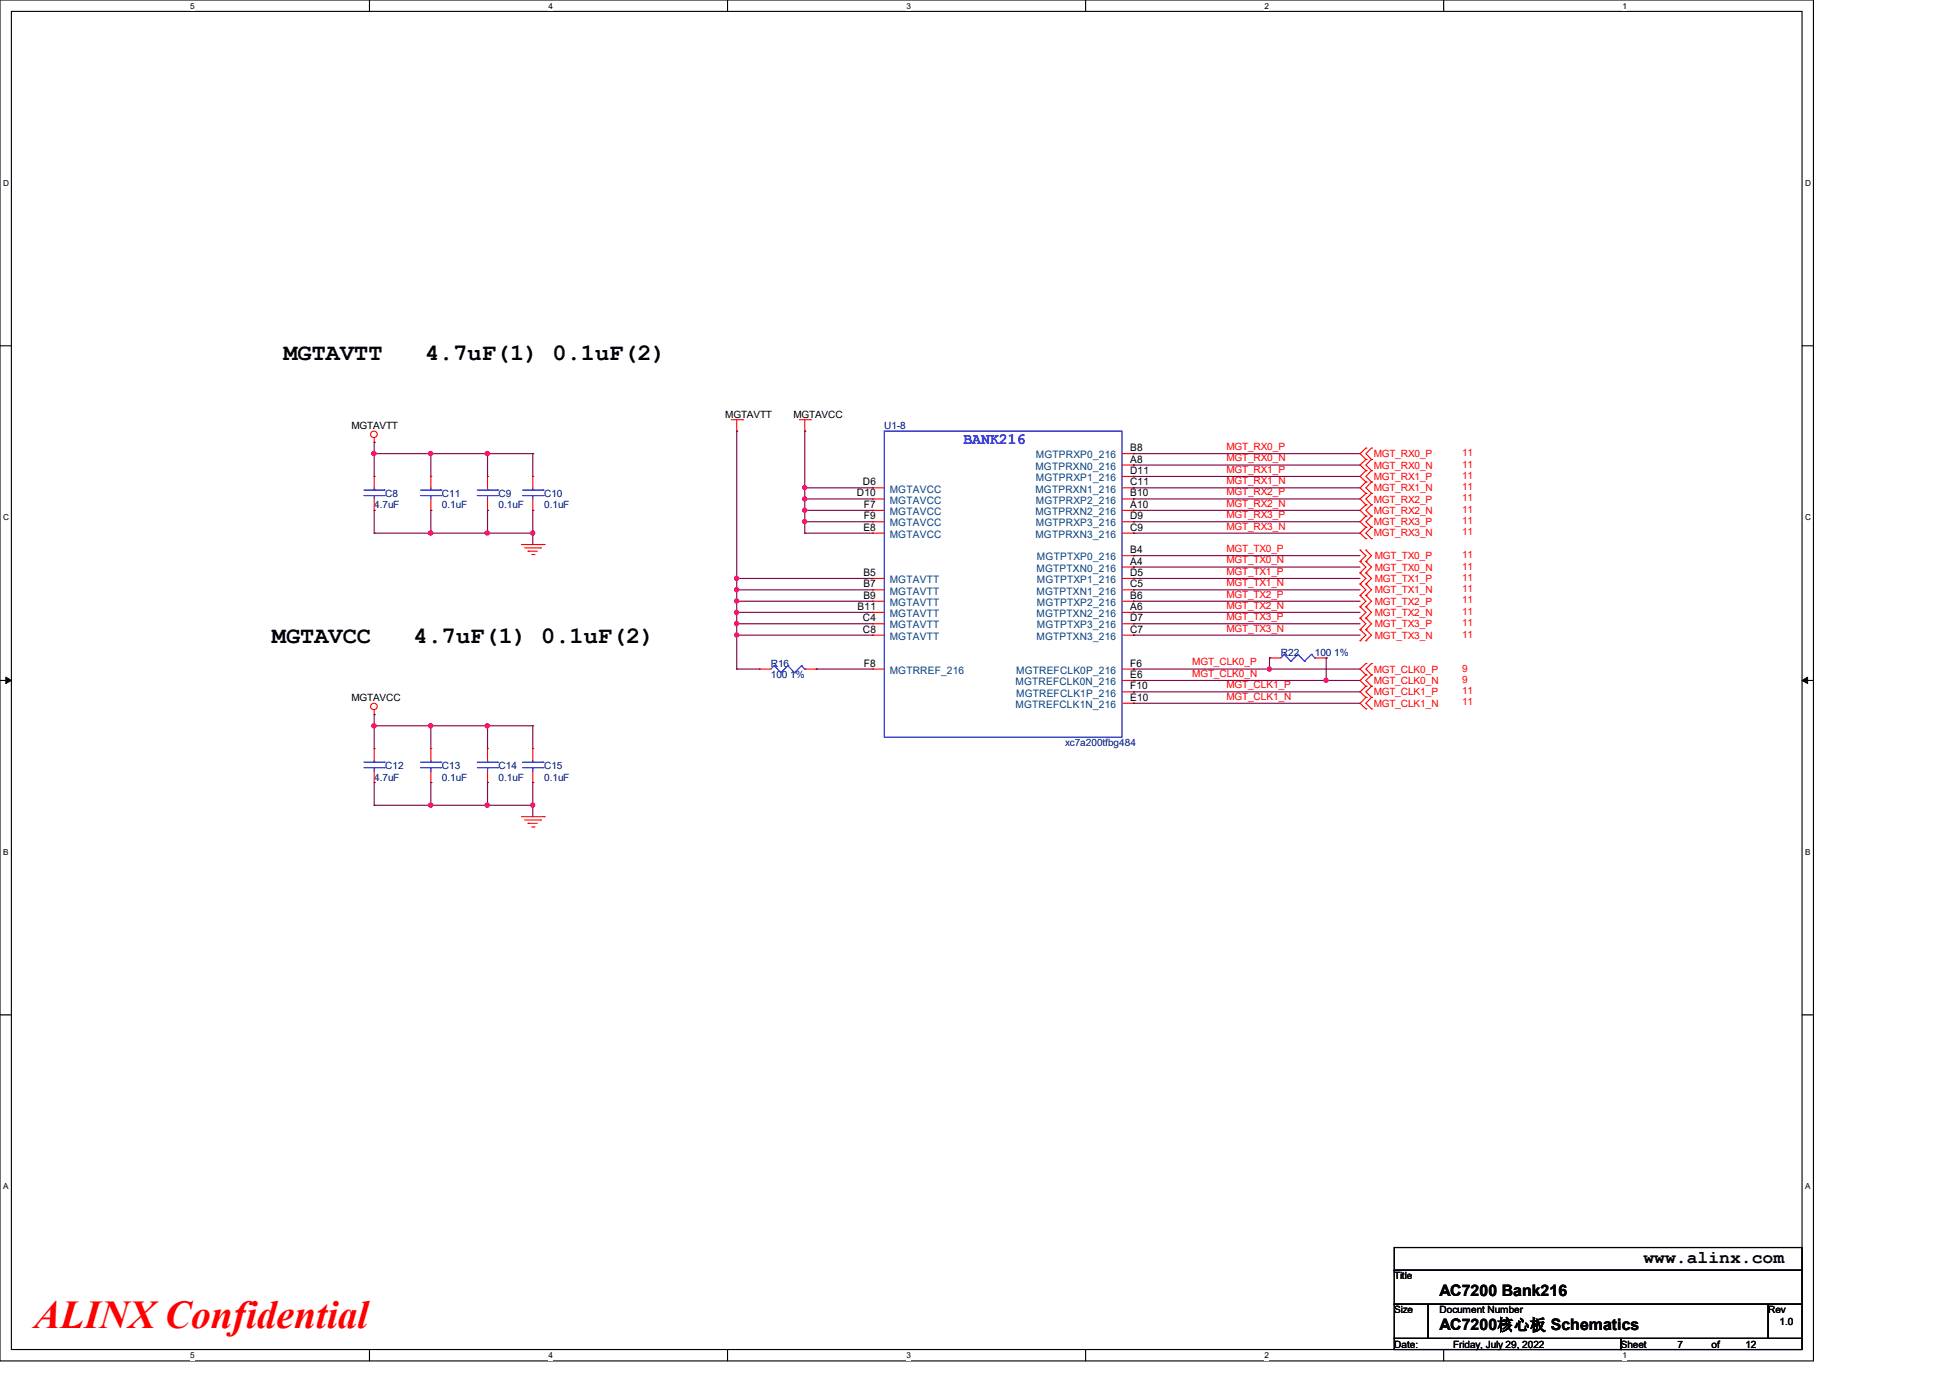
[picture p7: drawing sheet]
<svg xmlns="http://www.w3.org/2000/svg" width="297mm" height="210mm" viewBox="0 0 297 210" stroke-linecap="round" stroke-linejoin="round" font-family="sans-serif">
<path d="M0 0h276.4v207.3h-276.4zM1.7 1.7h272.9v203.8h-272.9z" fill="none" stroke="#000" stroke-width=".17"/>
<g fill="#fff">
<path d="M29 .2h.7v1.4h-.7z"/>
<path d="M29 205.7h.7v1.4h-.7z"/>
</g>
<path d="M56.3 0v1.7M56.3 205.5v1.8" fill="none" stroke="#000" stroke-width=".17"/>
<g fill="#fff">
<path d="M83.6 .2h.6v1.4h-.6z"/>
<path d="M83.6 205.7h.6v1.4h-.6z"/>
</g>
<path d="M110.9 0v1.7M110.9 205.5v1.8" fill="none" stroke="#000" stroke-width=".17"/>
<g fill="#fff">
<path d="M138.1 .2h.7v1.4h-.7z"/>
<path d="M138.1 205.7h.7v1.4h-.7z"/>
</g>
<path d="M165.4 0v1.7M165.4 205.5v1.8" fill="none" stroke="#000" stroke-width=".17"/>
<g fill="#fff">
<path d="M192.7 .2h.7v1.4h-.7z"/>
<path d="M192.7 205.7h.7v1.4h-.7z"/>
</g>
<path d="M220 0v1.7M220 205.5v1.8" fill="none" stroke="#000" stroke-width=".17"/>
<g fill="#fff">
<path d="M247.3 .2h.6v1.4h-.6z"/>
<path d="M247.3 205.7h.6v1.4h-.6z"/>
<path d="M.5 27.2h.9v1.4h-.9z"/>
<path d="M275.1 27.2h.9v1.4h-.9z"/>
<path d="M.5 78.1h.9v1.4h-.9z"/>
<path d="M275.1 78.1h.9v1.4h-.9z"/>
</g>
<path d="M0 52.7h1.7M274.6 52.7h1.8" fill="none" stroke="#000" stroke-width=".17"/>
<g fill="#fff">
<path d="M.5 129.1h.8v1.4h-.8z"/>
<path d="M275.1 129.1h.8v1.4h-.8z"/>
</g>
<path d="M0 103.6h1.7M274.6 103.6h1.8" fill="none" stroke="#000" stroke-width=".17"/>
<path d="M.9 103.1l.8 .5-.8 .5zM274.6 103.6l.9-.5v1z" fill="#000" stroke="#000" stroke-width=".15"/>
<g fill="#fff">
<path d="M.5 180h.8v1.4h-.8z"/>
<path d="M275.1 180h.8v1.4h-.8z"/>
</g>
<path d="M0 154.6h1.7M274.6 154.6h1.8M212.5 190h62.1v3.5h-62.1zM212.5 193.5h62.1v5.1h-62.1zM212.5 198.6h5.1v5.2h-5.1zM217.6 198.6h51.9v5.2h-51.9zM269.5 198.6h5.1v5.2h-5.1zM212.5 203.8h34.5v1.7h-34.5zM247 203.8h27.6v1.7h-27.6z" fill="none" stroke="#000" stroke-width=".17"/>
<g fill="none" stroke="#f00" stroke-width=".17">
<path d="M57 67.4h.1M57 72.6h.1M57 77.7h.1M57 66.7v.7M57 72.6v1.7M57 76v1.7M65.7 72.6h.1M65.7 77.7h.1M65.7 72.6v1.7M65.7 76v1.7M74.3 72.6h.1M74.3 77.7h.1"/>
<path d="M74.3 72.6v1.7M74.3 76v1.7M81.2 72.6h.1M81.2 77.7h.1M81.2 72.6v1.7M81.2 76v1.7M111.4 63.9h1.8M112.3 65.7h.1M112.3 63.9v1.8M113.2 63.9h.1M121.8 63.9h1.7M122.6 65.7h.1"/>
<path d="M122.6 63.9v1.8M123.5 63.9h.1M133 74.3h.1M133 76h.1M133 77.7h.1M133 79.5h.1M133 74.3h1.7M133 76h1.7M133 77.7h1.7M133 79.5h1.7M171 74.3h1.7M171 76h1.7"/>
<path d="M171 77.7h1.7M171 79.5h1.7M171 69.1h1.7M171 72.6h1.7M171 70.8h1.7M172.7 69.1h.1M172.7 79.5h.1M172.7 76h.1M172.7 72.6h.1M172.7 70.8h.1M172.7 77.7h.1M172.7 74.3h.1"/>
<path d="M208.2 68.2h.1M208.2 70h.1M208.2 71.7h.1M208.2 73.4h.1M208.2 75.1h.1M208.2 76.9h.1M208.2 78.6h.1M208.2 68.2l-.9 .9 .9 .9M208.2 70l-.9 .8 .9 .9M208.2 71.7l-.9 .9 .9 .8M208.2 73.4l-.9 .9 .9 .8M208.2 75.1l-.9 .9 .9 .9"/>
<path d="M208.2 76.9l-.9 .8 .9 .9M208.2 78.6l-.9 .9 .9 .8M209 70h.1M209 68.2h.1M209 71.7h.1M209 73.4h.1M209 75.1h.1M209 76.9h.1M209 78.6h.1M209 68.2l-.8 .9 .8 .9M209 70l-.8 .8 .8 .9M209 71.7l-.8 .9 .8 .8"/>
<path d="M209 73.4l-.8 .9 .8 .8M209 75.1l-.8 .9 .8 .9M209 76.9l-.8 .8 .8 .9M209 78.6l-.8 .9 .8 .8M79.5 82.9h3.4M80 83.4h2.4M80.5 83.9h.1M80.5 83.9h1.4M81 84.5h.4M81.4 84.5h.1M82.4 83.4h.1M82.9 82.9h.1"/>
<path d="M133 81.2h.1M133 88.1h.1M133 89.8h.1M133 91.6h.1M133 93.3h.1M133 95h.1M133 96.7h.1M133 81.2h1.7M133 88.1h1.7M133 89.8h1.7M133 91.6h1.7M133 93.3h1.7"/>
<path d="M133 95h1.7M133 96.7h1.7M171 81.2h1.7M171 88.1h1.7M171 89.8h1.7M171 91.6h1.7M171 93.3h1.7M171 95h1.7M171 96.7h1.7M171 84.6h1.7M171 86.4h1.7M172.7 91.6h.1"/>
<path d="M172.7 95h.1M172.7 93.3h.1M172.7 96.7h.1M172.7 81.2h.1M172.7 88.1h.1M172.7 89.8h.1M172.7 84.6h.1M172.7 86.4h.1M207.3 83.8h.1M207.3 85.5h.1M207.3 87.2h.1M207.3 88.9h.1"/>
<path d="M207.3 90.7h.1M207.3 92.4h.1M207.3 94.1h.1M207.3 95.9h.1M207.3 97.6h.1M207.3 83.8l.9 .8-.9 .9M207.3 85.5l.9 .9-.9 .8M207.3 87.2l.9 .9-.9 .8M207.3 88.9l.9 .9-.9 .9M207.3 90.7l.9 .9-.9 .8M207.3 92.4l.9 .9-.9 .8M207.3 94.1l.9 .9-.9 .9"/>
<path d="M207.3 95.9l.9 .8-.9 .9M208.2 83.8h.1M208.2 85.5h.1M208.2 87.2h.1M208.2 88.9h.1M208.2 90.7h.1M208.2 92.4h.1M208.2 94.1h.1M208.2 95.9h.1M208.2 97.6h.1M208.2 80.3h.1M208.2 82h.1"/>
<path d="M208.2 83.8l.8 .8-.8 .9M208.2 85.5l.8 .9-.8 .8M208.2 87.2l.8 .9-.8 .8M208.2 88.9l.8 .9-.8 .9M208.2 90.7l.8 .9-.8 .8M208.2 92.4l.8 .9-.8 .8M208.2 94.1l.8 .9-.8 .9M208.2 95.9l.8 .8-.8 .9M208.2 80.3l-.9 .9 .9 .8M209 80.3h.1M209 82h.1M209 80.3l-.8 .9 .8 .8"/>
<path d="M57 108.8h.1M57 114h.1M57 119.2h.1M57 108.1v.7M57 114v1.7M57 117.5v1.7M65.7 114h.1M65.7 119.2h.1M65.7 114v1.7M65.7 117.5v1.7M74.3 114h.1M74.3 119.2h.1"/>
<path d="M74.3 114v1.7M74.3 117.5v1.7M81.2 114h.1M81.2 119.2h.1M81.2 114v1.7M81.2 117.5v1.7M115.7 101.9h.1M115.7 101.9h1.8M122.6 101.9h1.8M124.4 101.9h.1M133 101.9h.1M133 101.9h1.7"/>
<path d="M171 101.9h1.7M171 103.6h1.7M171 107.1h1.7M171 105.4h1.7M172.7 101.9h.1M172.7 103.6h.1M172.7 107.1h.1M172.7 105.4h.1M193.5 100.2h.1M193.5 100.2h1.7M200.4 100.2h1.7M202.1 100.2h.1"/>
<path d="M208.2 106.2h.1M208.2 107.9h.1M208.2 104.5h.1M208.2 101h.1M208.2 102.8h.1M208.2 106.2l-.9 .9 .9 .8M208.2 104.5l-.9 .9 .9 .8M208.2 101l-.9 .9 .9 .9M208.2 102.8l-.9 .8 .9 .9M209 107.9h.1M209 106.2h.1M209 104.5h.1"/>
<path d="M209 102.8h.1M209 101h.1M209 106.2l-.8 .9 .8 .8M209 104.5l-.8 .9 .8 .8M209 101l-.8 .9 .8 .9M209 102.8l-.8 .8 .8 .9M79.5 124.4h3.4M80 124.9h2.4M80.5 125.4h.1M80.5 125.4h1.4M81 125.9h.4M81.4 125.9h.1"/>
<path d="M82.4 124.9h.1M82.9 124.4h.1"/>
<circle cx="57" cy="66.1" r=".5"/>
<circle cx="57" cy="107.6" r=".5"/>
</g>
<g fill="none" stroke="#00f" stroke-width=".17">
<path d="M55.5 75.5h3M55.5 74.6h3M57 74.6h.1M57 75.5h.1M57 74.3v.3M57 75.5v.5M58.5 75.5h.1M58.5 74.6h.1M64.1 75.5h3.1M64.1 74.6h3.1M65.7 74.6h.1M65.7 75.5h.1"/>
<path d="M65.7 74.3v.3M65.7 75.5v.5M67.2 75.5h.1M67.2 74.6h.1M72.7 75.5h3.1M72.7 74.6h3.1M74.3 74.6h.1M74.3 75.5h.1M74.3 74.3v.3M74.3 75.5v.5M75.8 75.5h.1M75.8 74.6h.1"/>
<path d="M79.6 75.5h3.2M79.6 74.6h3.2M81.2 74.6h.1M81.2 75.5h.1M81.2 74.3v.3M81.2 75.5v.5M82.8 75.5h.1M82.8 74.6h.1M134.7 65.7h36.3v46.6h-36.3zM195.7 99.7h.1M195.7 99.7l-.5 .5M195.7 99.7l1 1"/>
<path d="M197.8 99.7h.1M197.8 99.7l-1.1 1M197.8 99.7l1 1M199.9 99.7h.1M199.9 99.7l-1.1 1M199.9 99.7l.5 .5M55.5 116.9h3M55.5 116.1h3M57 116.1h.1M57 116.9h.1M57 115.7v.4M57 116.9v.6"/>
<path d="M58.5 116.9h.1M58.5 116.1h.1M64.1 116.9h3.1M64.1 116.1h3.1M65.7 116.1h.1M65.7 116.9h.1M65.7 115.7v.4M65.7 116.9v.6M67.2 116.9h.1M67.2 116.1h.1M72.7 116.9h3.1M72.7 116.1h3.1"/>
<path d="M74.3 116.1h.1M74.3 116.9h.1M74.3 115.7v.4M74.3 116.9v.6M75.8 116.9h.1M75.8 116.1h.1M79.6 116.9h3.2M79.6 116.1h3.2M81.2 116.1h.1M81.2 116.9h.1M81.2 115.7v.4M81.2 116.9v.6"/>
<path d="M82.8 116.9h.1M82.8 116.1h.1M118 101.4h.1M118 101.4l-.5 .5M118 101.4l1 1M119 102.4h.1M120.1 101.4h.1M120.1 101.4l-1.1 1M120.1 101.4l1 1M121.1 102.4h.1M122.1 101.4h.1M122.1 101.4l-1 1"/>
<path d="M122.1 101.4l.5 .5M122.6 101.9h.1M196.7 100.7h.1M198.8 100.7h.1M200.4 100.2h.1"/>
</g>
<g fill="none" stroke="#800040" stroke-width=".17">
<path d="M57 69.1h.1M57 67.4h.1M57 77.7h.1M57 69.1h24.2M57 67.4v5.2M57 77.7v3.5M65.7 77.7h.1M65.7 69.1h.1M65.7 69.1v3.5M65.7 77.7v3.5M74.3 69.1h.1M74.3 77.7h.1"/>
<path d="M74.3 69.1v3.5M74.3 77.7v3.5M81.2 77.7h.1M81.2 69.1h.1M81.2 69.1v3.5M81.2 77.7v5.2M112.3 65.7h.1M112.3 65.7v36.2M122.6 74.3h.1M122.6 65.7h.1M122.6 76h.1M122.6 77.7h.1"/>
<path d="M122.6 79.5h.1M122.6 76h10.4M122.6 77.7h10.4M122.6 74.3h10.4M122.6 79.5h10.4M122.6 65.7v15.5M172.7 70.8h.1M172.7 69.1h.1M172.7 76h.1M172.7 77.7h.1M172.7 74.3h.1M172.7 72.6h.1"/>
<path d="M172.7 79.5h.1M172.7 70.8h34.6M172.7 69.1h34.6M172.7 76h34.6M172.7 77.7h34.6M172.7 74.3h34.6M172.7 72.6h34.6M172.7 79.5h34.6M57 81.2h.1M57 81.2h24.2M65.7 81.2h.1M74.3 81.2h.1"/>
<path d="M81.2 81.2h.1M112.3 88.1h.1M112.3 89.8h.1M112.3 91.6h.1M112.3 93.3h.1M112.3 95h.1M112.3 96.7h.1M112.3 91.6h20.7M112.3 93.3h20.7M112.3 89.8h20.7M112.3 88.1h20.7M112.3 96.7h20.7"/>
<path d="M112.3 95h20.7M122.6 81.2h.1M122.6 81.2h10.4M172.7 81.2h.1M172.7 86.4h.1M172.7 84.6h.1M172.7 91.6h.1M172.7 93.3h.1M172.7 89.8h.1M172.7 88.1h.1M172.7 96.7h.1M172.7 95h.1"/>
<path d="M172.7 81.2h34.6M172.7 86.4h34.6M172.7 84.6h34.6M172.7 91.6h34.6M172.7 93.3h34.6M172.7 89.8h34.6M172.7 88.1h34.6M172.7 96.7h34.6M172.7 95h34.6M57 110.5h.1M57 108.8h.1M57 119.2h.1"/>
<path d="M57 108.8v5.2M57 119.2v3.4M57 110.5h24.2M65.7 119.2h.1M65.7 110.5h.1M65.7 110.5v3.5M65.7 119.2v3.4M74.3 110.5h.1M74.3 119.2h.1M74.3 110.5v3.5M74.3 119.2v3.4M81.2 119.2h.1"/>
<path d="M81.2 110.5h.1M81.2 110.5v3.5M81.2 119.2v5.2M112.3 101.9h.1M112.3 101.9h3.4M124.4 101.9h.1M124.4 101.9h8.6M172.7 107.1h.1M172.7 105.4h.1M172.7 101.9h.1M172.7 103.6h.1M172.7 101.9h34.6"/>
<path d="M172.7 103.6h34.6M172.7 107.1h34.6M172.7 105.4h34.6M193.5 101.9h.1M193.5 100.2h.1M193.5 100.2v1.7M202.1 103.6h.1M202.1 100.2h.1M202.1 100.2v3.4M57 122.6h.1M57 122.6h24.2M65.7 122.6h.1"/>
<path d="M74.3 122.6h.1M81.2 122.6h.1"/>
</g>
<g fill="#f0f" stroke="#f0f" stroke-width=".17">
<circle cx="122.6" cy="74.3" r=".32"/>
<circle cx="122.6" cy="76" r=".32"/>
<circle cx="122.6" cy="79.4" r=".32"/>
<circle cx="122.6" cy="77.7" r=".32"/>
<circle cx="112.2" cy="88.1" r=".32"/>
<circle cx="112.2" cy="89.8" r=".32"/>
<circle cx="112.2" cy="91.5" r=".32"/>
<circle cx="112.2" cy="95" r=".32"/>
<circle cx="57" cy="69.1" r=".33"/>
<circle cx="81.2" cy="81.2" r=".32"/>
<circle cx="74.3" cy="81.2" r=".33"/>
<circle cx="74.3" cy="69.1" r=".33"/>
<circle cx="65.6" cy="69.1" r=".33"/>
<circle cx="57" cy="110.5" r=".33"/>
<circle cx="81.2" cy="122.6" r=".32"/>
<circle cx="74.3" cy="110.5" r=".33"/>
<circle cx="65.6" cy="110.5" r=".33"/>
<circle cx="74.3" cy="122.6" r=".33"/>
<circle cx="65.6" cy="122.6" r=".33"/>
<circle cx="112.2" cy="93.3" r=".32"/>
<circle cx="112.2" cy="96.7" r=".32"/>
<circle cx="193.4" cy="101.9" r=".32"/>
<circle cx="202.1" cy="103.6" r=".32"/>
<circle cx="65.6" cy="81.2" r=".33"/>
</g>
<text font-size="6" fill="#f00" x="5.2" y="202.3">ALINX Confidential</text>
<g font-size="3.6">
<text x="43.2" y="54.8">MGTAVTT</text>
<text x="64.8" y="54.8">4.7uF(1) 0.1uF(2)</text>
<text x="41.4" y="98">MGTAVCC</text>
<text x="63" y="98">4.7uF(1) 0.1uF(2)</text>
</g>
<text font-size="2.8" x="250.4" y="192.3">www.alinx.com</text>
<text font-size="2.4" fill="#00f" x="146.8" y="67.6">BANK216</text>
<g font-size="2.4">
<text x="219.4" y="197.4">AC7200 Bank216</text>
<text x="219.4" y="202.6">AC7200核心板 Schematics</text>
</g>
<g font-size="1.6" fill="#004080">
<text x="157.8" y="71.5">MGTPRXN0_216</text>
<text x="157.9" y="69.8">MGTPRXP0_216</text>
<text x="135.6" y="75">MGTAVCC</text>
<text x="135.6" y="76.7">MGTAVCC</text>
<text x="157.8" y="75">MGTPRXN1_216</text>
<text x="157.9" y="76.7">MGTPRXP2_216</text>
<text x="157.9" y="73.3">MGTPRXP1_216</text>
<text x="135.6" y="78.4">MGTAVCC</text>
<text x="135.6" y="80.2">MGTAVCC</text>
<text x="135.6" y="81.9">MGTAVCC</text>
<text x="157.8" y="81.9">MGTPRXN3_216</text>
<text x="157.8" y="78.4">MGTPRXN2_216</text>
<text x="157.9" y="80.2">MGTPRXP3_216</text>
<text x="135.6" y="88.8">MGTAVTT</text>
<text x="157.9" y="87.1">MGTPTXN0_216</text>
<text x="158" y="88.8">MGTPTXP1_216</text>
<text x="158" y="85.3">MGTPTXP0_216</text>
<text x="135.6" y="90.5">MGTAVTT</text>
<text x="135.6" y="92.3">MGTAVTT</text>
<text x="135.6" y="94">MGTAVTT</text>
<text x="135.6" y="95.7">MGTAVTT</text>
<text x="157.9" y="94">MGTPTXN2_216</text>
<text x="157.9" y="90.5">MGTPTXN1_216</text>
<text x="158" y="92.3">MGTPTXP2_216</text>
<text x="158" y="95.7">MGTPTXP3_216</text>
<text x="135.6" y="97.4">MGTAVTT</text>
<text x="157.9" y="97.4">MGTPTXN3_216</text>
<text x="135.6" y="102.6">MGTRREF_216</text>
<text x="154.8" y="104.3">MGTREFCLK0N_216</text>
<text x="154.8" y="107.8">MGTREFCLK1N_216</text>
<text x="154.9" y="102.6">MGTREFCLK0P_216</text>
<text x="154.9" y="106.1">MGTREFCLK1P_216</text>
</g>
<g font-size="1.6">
<text x="172.2" y="68.7">B8</text>
<text x="172.2" y="70.4">A8</text>
<text x="130.6" y="75.6">D10</text>
<text x="131.5" y="73.9">D6</text>
<text x="131.7" y="77.3">F7</text>
<text x="172.2" y="75.6">B10</text>
<text x="172.2" y="72.2">D11</text>
<text x="172.2" y="77.3">A10</text>
<text x="172.2" y="73.9">C11</text>
<text x="131.6" y="80.8">E8</text>
<text x="131.7" y="79.1">F9</text>
<text x="172.2" y="79.1">D9</text>
<text x="172.2" y="80.8">C9</text>
<text x="131.6" y="87.7">B5</text>
<text x="131.6" y="89.4">B7</text>
<text x="172.2" y="87.7">D5</text>
<text x="172.2" y="89.4">C5</text>
<text x="172.2" y="84.2">B4</text>
<text x="172.2" y="86">A4</text>
<text x="130.7" y="92.9">B11</text>
<text x="131.5" y="94.6">C4</text>
<text x="131.6" y="91.2">B9</text>
<text x="172.2" y="91.2">B6</text>
<text x="172.2" y="94.6">D7</text>
<text x="172.2" y="92.9">A6</text>
<text x="131.5" y="96.3">C8</text>
<text x="131.7" y="101.5">F8</text>
<text x="172.2" y="101.5">F6</text>
<text x="172.2" y="96.3">C7</text>
<text x="172.2" y="103.2">E6</text>
<text x="172.2" y="106.7">E10</text>
<text x="172.2" y="105">F10</text>
</g>
<g font-size="1.5">
<text x="53.6" y="65.3">MGTAVTT</text>
<text x="110.5" y="63.6">MGTAVTT</text>
<text x="120.9" y="63.6">MGTAVCC</text>
<text x="53.6" y="106.8">MGTAVCC</text>
<text x="212.5" y="194.9">Title</text>
<text x="212.5" y="200">Size</text>
<text x="219.4" y="200">Document Number</text>
<text x="269.4" y="200">Rev</text>
<text x="271.2" y="201.8">1.0</text>
<text x="212.5" y="205.2">Date:</text>
<text x="221.4" y="205.2">Friday, July 29, 2022</text>
<text x="247" y="205.2">Sheet</text>
<text x="255.6" y="205.2">7</text>
<text x="260.8" y="205.2">of</text>
<text x="266" y="205.2">12</text>
</g>
<g font-size="1.5" fill="#000080">
<text x="134.7" y="65.3">U1-8</text>
<text x="57" y="77.4">4.7uF</text>
<text x="58.7" y="75.7">C8</text>
<text x="67.4" y="75.7">C11</text>
<text x="67.4" y="77.4">0.1uF</text>
<text x="76" y="75.7">C9</text>
<text x="76" y="77.4">0.1uF</text>
<text x="82.9" y="75.7">C10</text>
<text x="82.9" y="77.4">0.1uF</text>
<text x="117.5" y="101.6">R16</text>
<text x="195.2" y="99.9">R22</text>
<text x="200.4" y="99.9">100 1%</text>
<text x="117.5" y="103.3">100 1%</text>
<text x="162.3" y="113.7">xc7a200tfbg484</text>
<text x="57" y="118.9">4.7uF</text>
<text x="58.7" y="117.1">C12</text>
<text x="67.4" y="117.1">C13</text>
<text x="67.4" y="118.9">0.1uF</text>
<text x="76" y="117.1">C14</text>
<text x="76" y="118.9">0.1uF</text>
<text x="82.9" y="117.1">C15</text>
<text x="82.9" y="118.9">0.1uF</text>
</g>
<g font-size="1.5" fill="#f00">
<text x="186.9" y="70.3">MGT_RX0_N</text>
<text x="186.9" y="68.5">MGT_RX0_P</text>
<text x="209.3" y="69.6">MGT_RX0_P</text>
<text x="209.3" y="71.4">MGT_RX0_N</text>
<text x="222.8" y="69.5">11</text>
<text x="222.8" y="71.2">11</text>
<text x="186.9" y="75.4">MGT_RX2_P</text>
<text x="186.9" y="77.2">MGT_RX2_N</text>
<text x="186.9" y="73.7">MGT_RX1_N</text>
<text x="186.9" y="72">MGT_RX1_P</text>
<text x="209.3" y="73.1">MGT_RX1_P</text>
<text x="209.3" y="74.8">MGT_RX1_N</text>
<text x="209.3" y="76.5">MGT_RX2_P</text>
<text x="222.8" y="72.9">11</text>
<text x="222.8" y="74.6">11</text>
<text x="222.8" y="76.4">11</text>
<text x="186.9" y="80.6">MGT_RX3_N</text>
<text x="186.9" y="78.9">MGT_RX3_P</text>
<text x="209.3" y="78.3">MGT_RX2_N</text>
<text x="209.3" y="80">MGT_RX3_P</text>
<text x="209.3" y="81.7">MGT_RX3_N</text>
<text x="222.8" y="78.1">11</text>
<text x="222.8" y="79.8">11</text>
<text x="222.8" y="81.5">11</text>
<text x="186.9" y="85.8">MGT_TX0_N</text>
<text x="186.9" y="84.1">MGT_TX0_P</text>
<text x="186.9" y="89.3">MGT_TX1_N</text>
<text x="186.9" y="87.5">MGT_TX1_P</text>
<text x="209.5" y="85.2">MGT_TX0_P</text>
<text x="209.5" y="86.9">MGT_TX0_N</text>
<text x="209.5" y="88.6">MGT_TX1_P</text>
<text x="222.8" y="85">11</text>
<text x="222.8" y="86.7">11</text>
<text x="222.8" y="88.5">11</text>
<text x="186.9" y="91">MGT_TX2_P</text>
<text x="186.9" y="92.7">MGT_TX2_N</text>
<text x="186.9" y="94.4">MGT_TX3_P</text>
<text x="209.5" y="90.3">MGT_TX1_N</text>
<text x="209.5" y="92.1">MGT_TX2_P</text>
<text x="209.5" y="93.8">MGT_TX2_N</text>
<text x="209.5" y="95.5">MGT_TX3_P</text>
<text x="222.8" y="90.2">11</text>
<text x="222.8" y="91.9">11</text>
<text x="222.8" y="93.6">11</text>
<text x="222.8" y="95.4">11</text>
<text x="181.7" y="101.3">MGT_CLK0_P</text>
<text x="186.9" y="96.2">MGT_TX3_N</text>
<text x="209.5" y="97.3">MGT_TX3_N</text>
<text x="222.8" y="97.1">11</text>
<text x="181.7" y="103.1">MGT_CLK0_N</text>
<text x="186.9" y="106.6">MGT_CLK1_N</text>
<text x="186.9" y="104.8">MGT_CLK1_P</text>
<text x="209.3" y="107.6">MGT_CLK1_N</text>
<text x="209.3" y="105.9">MGT_CLK1_P</text>
<text x="209.3" y="102.4">MGT_CLK0_P</text>
<text x="209.3" y="104.2">MGT_CLK0_N</text>
<text x="222.8" y="107.4">11</text>
<text x="222.8" y="105.7">11</text>
<text x="222.8" y="102.3">9</text>
<text x="222.8" y="104">9</text>
</g>
<g font-size="1.3">
<text x="29" y="1.4">5</text>
<text x="83.6" y="1.4">4</text>
<text x="138.1" y="1.4">3</text>
<text x="192.7" y="1.4">2</text>
<text x="247.3" y="1.4">1</text>
<text x=".5" y="28.3">D</text>
<text x="275.1" y="28.3">D</text>
<text x=".5" y="79.2">C</text>
<text x="275.1" y="79.2">C</text>
<text x=".5" y="130.2">B</text>
<text x="275.1" y="130.2">B</text>
<text x=".5" y="181.1">A</text>
<text x="275.1" y="181.1">A</text>
<text x="29" y="206.9">5</text>
<text x="83.6" y="206.9">4</text>
<text x="138.1" y="206.9">3</text>
<text x="192.7" y="206.9">2</text>
<text x="247.3" y="206.9">1</text>
</g>
</svg>
